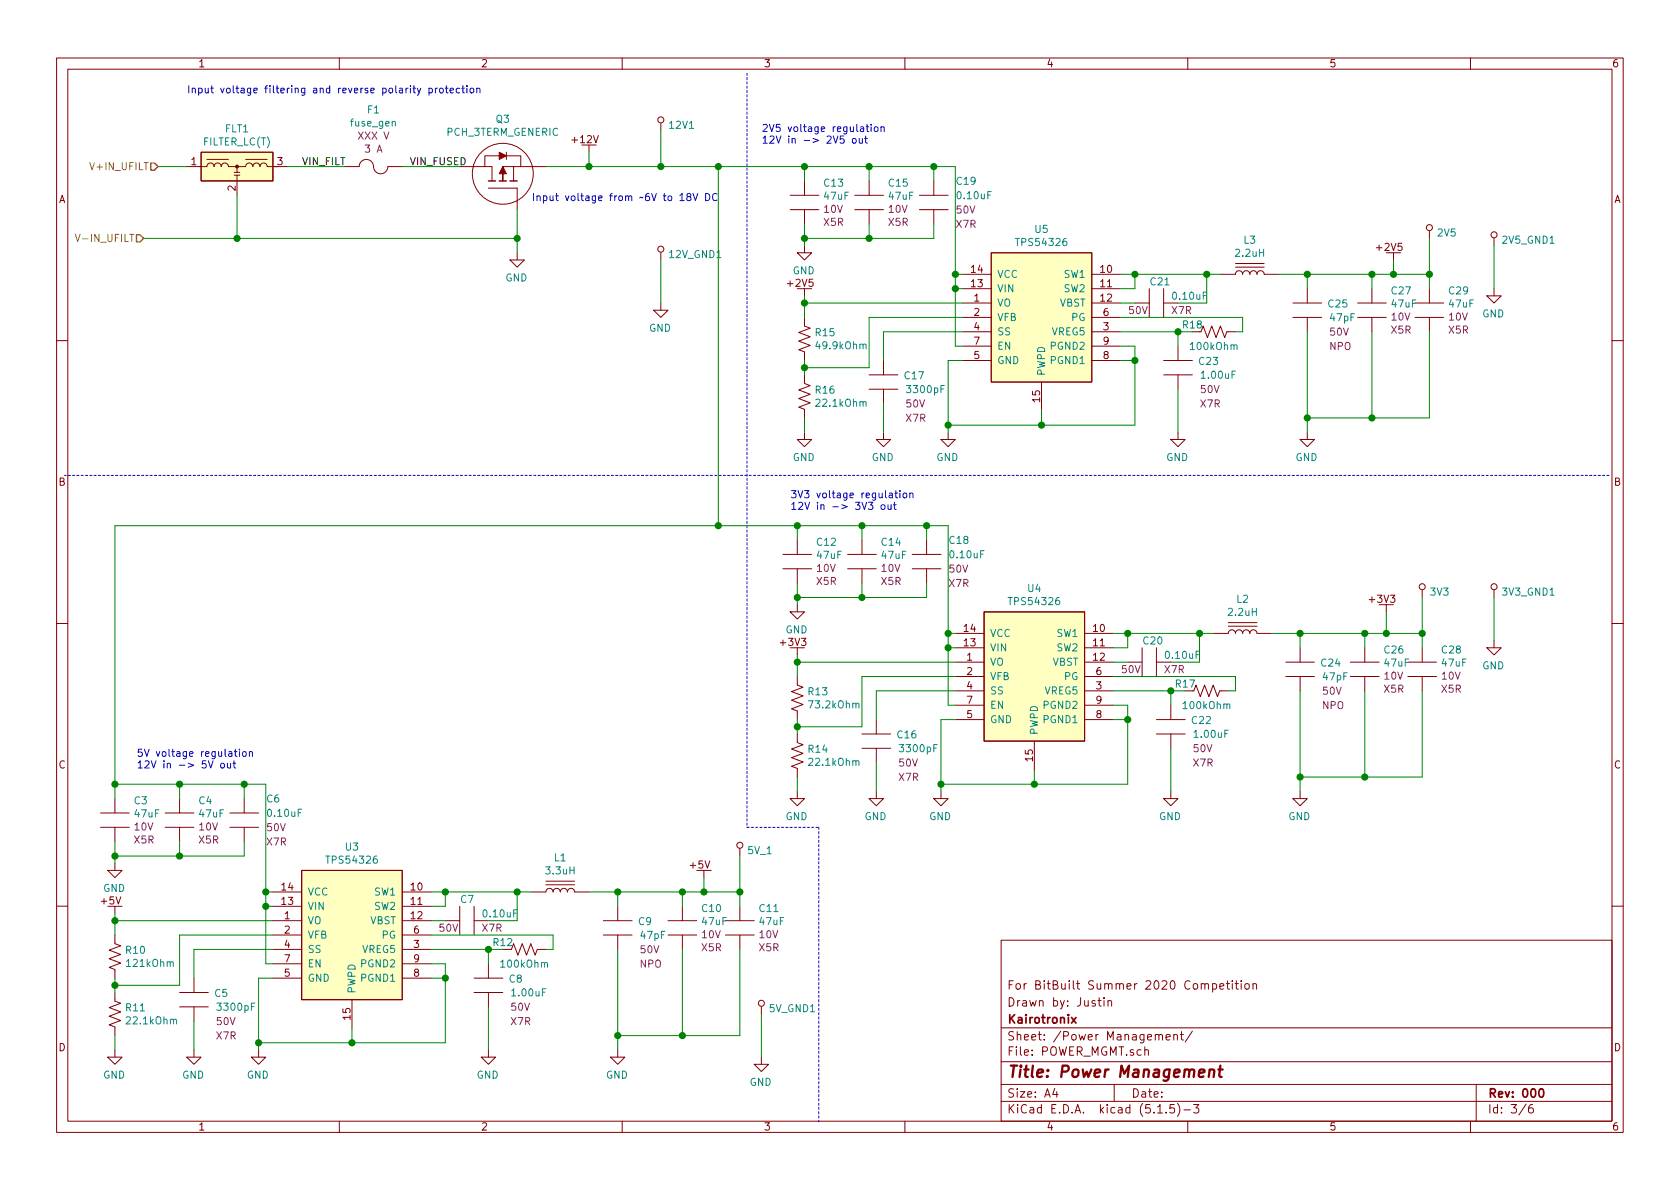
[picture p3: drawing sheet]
<svg xmlns="http://www.w3.org/2000/svg" width="297mm" height="210mm" viewBox="0 0 297 210" stroke-linecap="round" stroke-linejoin="round" font-family="sans-serif">
<g fill="none" stroke="#840000" stroke-width=".18">
<path d="M10 10.3h277v189.9h-277zM12 12.2h273v186.1h-273zM60 10.3v1.9M110 10.3v1.9M160 10.3v1.9M210 10.3v1.9M260 10.3v1.9M33 29.5h3.6a.63 .63 0 0 1 .6-.7 .63 .63 0 0 1 .6 .7 .63 .63 0 0 1 .7-.7 .63 .63 0 0 1 .6 .7 .63 .63 0 0 1 .7-.7 .63 .63 0 0 1 .6 .7h3a.63 .63 0 0 1 .7-.7 .63 .63 0 0 1 .6 .7 .63 .63 0 0 1 .6-.7 .63 .63 0 0 1 .7 .7 .63 .63 0 0 1 .6-.7 .63 .63 0 0 1 .6 .7h3.6M35.6 26.9h12.7v5.1h-12.7zM36.6 28.2h3.8M41.4 31h1M41.4 30.5h1"/>
<path d="M41.9 29.5v1M41.9 31v3.5M43.4 28.2h3.8M61 29.5h2.5a1.31 1.31 0 0 1 1.5-1.3 1.31 1.31 0 0 1 1.1 1.6 1.27 1.27 0 0 0 1.4 .9 1.27 1.27 0 0 0 1.1-1.2h2.5M82.5 29.5h4.5v2.5M85.7 29.5v-1.9h6.4v1.9M86.4 33.3h5v3.8M88.9 29.5h1.9v2.5M89.5 26.9v1.3M90.8 29.5h5.7M104.1 25.6v1.3M116.8 21.8v1.3"/>
<path d="M139.7 37.1h5.1M139.7 34.5h5.1M142.2 32v2.5M142.2 37.1v2.5M151.1 37.1h5.1M151.1 34.5h5.1M153.7 32v2.5M153.7 37.1v2.5M162.6 37.1h5M162.6 34.5h5M165.1 32v2.5M165.1 37.1v2.5"/>
<path d="M90.2 46h2.5l-1.3 1.2zM91.4 44.7v1.3M115.6 54.9h2.5l-1.3 1.2zM116.8 44.7v1.3M116.8 53.6v1.3M141 44.7h2.5l-1.3 1.3zM142.2 56.1v1.6l1.1 .3-2.1 .8 2.1 .8-2.1 .7 2.1 .8-2.1 .7 1 .4v1.5M142.2 43.4v1.3M142.2 51v1.3M170.2 53.6h5.1M170.2 56.1h5.1M170.2 48.5h5.1"/>
<path d="M170.2 58.7h5.1M170.2 51h5.1M175.3 44.7h17.7v22.9h-17.7zM193 53.6h5.1M193 56.1h5.1M193 48.5h5.1M193 58.7h5.1M193 51h5.1M200.7 53.6h2.5M203.2 51v5.1M205.7 51v5.1M205.7 53.6h2.6"/>
<path d="M212.3 58.7l.4-1 .8 2 .7-2 .8 2 .8-2 .7 2 .4-1h1.5M215.9 48.5h2.5a.63 .63 0 0 1 .7-.6 .63 .63 0 0 1 .6 .6 .63 .63 0 0 1 .6-.6 .63 .63 0 0 1 .7 .6 .63 .63 0 0 1 .6-.6 .63 .63 0 0 1 .6 .6 .63 .63 0 0 1 .7-.6 .63 .63 0 0 1 .6 .6h2.6M218.4 47.2h5.1M218.4 46.6h5.1M228.6 53.6h5.1M228.6 56.1h5.1M231.1 51v2.6M231.1 56.1v2.6M240 53.6h5.1M240 56.1h5.1M242.6 51v2.6M242.6 56.1v2.6"/>
<path d="M246.4 44.7v1.3M250.2 53.6h5.1M250.2 56.1h5.1M252.7 40.9v1.3M252.7 51v2.6M252.7 56.1v2.6M262.9 52.3h2.5l-1.2 1.3zM264.2 42.2v1.2M264.2 51v1.3M10 60.2h2M141 77.7h2.5l-1.3 1.3zM142.2 66.3v1.5l1.1 .4-2.1 .8 2.1 .7-2.1 .8 2.1 .7-2.1 .8 1 .4v1.5"/>
<path d="M142.2 76.4v1.3M153.7 66.3h5M153.7 68.8h5M154.9 77.7h2.6l-1.3 1.3zM156.2 63.7v2.6M156.2 68.8v2.6M156.2 76.4v1.3M166.4 77.7h2.5l-1.3 1.3zM167.6 76.4v1.3M170.2 63.7h5.1M170.2 61.2h5.1M184.1 67.6v5"/>
<path d="M193 63.7h5.1M193 61.2h5.1M205.7 66.3h5.1M205.7 63.7h5.1M207 77.7h2.5l-1.2 1.3zM208.3 61.2v2.5M208.3 66.3v2.5M208.3 76.4v1.3M229.9 77.7h2.5l-1.3 1.3zM231.1 76.4v1.3M285 60.2h2M138.4 98h5.1"/>
<path d="M141 95.5v2.5M149.9 98h5M152.4 95.5v2.5M161.3 98h5.1M163.8 95.5v2.5M10 110.3h2M138.4 100.6h5.1M139.7 108.2h2.5l-1.2 1.3zM141 119.6v1.6l1 .3-2 .8 2 .8-2 .7 2 .8-2 .7 1 .4v1.5M141 100.6v2.5M141 106.9v1.3M141 114.5v1.3"/>
<path d="M149.9 100.6h5M152.4 100.6v2.5M161.3 100.6h5.1M163.8 100.6v2.5M168.9 119.6h5.1M168.9 117.1h5.1M168.9 112h5.1M168.9 114.5h5.1M174 108.2h17.8v22.9h-17.8zM191.8 119.6h5M191.8 117.1h5M191.8 112h5"/>
<path d="M191.8 114.5h5M199.4 117.1h2.5M201.9 114.5v5.1M204.5 117.1h2.5M204.5 114.5v5.1M214.6 112h2.6a.63 .63 0 0 1 .6-.6 .63 .63 0 0 1 .6 .6 .63 .63 0 0 1 .7-.6 .63 .63 0 0 1 .6 .6 .63 .63 0 0 1 .6-.6 .63 .63 0 0 1 .7 .6 .63 .63 0 0 1 .6-.6 .63 .63 0 0 1 .6 .6h2.6M217.2 110.7h5M217.2 110.1h5M227.3 119.6h5.1M227.3 117.1h5.1M229.9 114.5v2.6M229.9 119.6v2.6"/>
<path d="M238.8 119.6h5M238.8 117.1h5M241.3 114.5v2.6M241.3 119.6v2.6M245.1 106.9v1.3M248.9 119.6h5.1M248.9 117.1h5.1M251.5 104.4v1.3M251.5 114.5v2.6M251.5 119.6v2.6M262.9 114.5h2.5l-1.2 1.3zM264.2 104.4v1.3"/>
<path d="M264.2 113.3v1.2M285 110.3h2M141 129.8v1.5l1 .4-2 .8 2 .7-2 .8 2 .7-2 .8 1 .4v1.5M141 139.9v1.3M152.4 129.8h5.1M152.4 132.3h5.1M154.9 127.2v2.6M154.9 132.3v2.6M154.9 139.9v1.3M166.4 139.9v1.3M168.9 122.2h5.1M168.9 127.2h5.1"/>
<path d="M168.9 124.7h5.1M182.9 131.1v5M191.8 122.2h5M191.8 127.2h5M191.8 124.7h5M204.5 129.8h5M204.5 127.2h5M207 124.7v2.5M207 129.8v2.5M207 139.9v1.3M211.1 122.2l.4-1 .7 2 .8-2 .7 2 .8-2 .8 2 .3-1h1.6M229.9 139.9v1.3"/>
<path d="M17.8 146.3h5.1M17.8 143.8h5.1M19 153.9h2.6l-1.3 1.3zM20.3 141.2v2.6M20.3 146.3v2.5M20.3 152.6v1.3M29.2 146.3h5.1M29.2 143.8h5.1M31.7 141.2v2.6M31.7 146.3v2.5M40.6 146.3h5.1M40.6 143.8h5.1"/>
<path d="M43.2 141.2v2.6M43.2 146.3v2.5M48.3 157.7h5M53.3 153.9h17.8v22.9h-17.8zM71.1 157.7h5.1M94 157.7h2.5a.63 .63 0 0 1 .7-.6 .63 .63 0 0 1 .6 .6 .63 .63 0 0 1 .6-.6 .63 .63 0 0 1 .7 .6 .63 .63 0 0 1 .6-.6 .63 .63 0 0 1 .6 .6 .63 .63 0 0 1 .7-.6 .63 .63 0 0 1 .6 .6h2.5M96.5 156.5h5.1M96.5 155.8h5.1M124.5 153.9v1.3M130.8 150.1v1.3M139.7 141.2h2.5l-1.2 1.3zM153.7 141.2h2.5l-1.3 1.3z"/>
<path d="M165.1 141.2h2.5l-1.2 1.3zM205.7 141.2h2.6l-1.3 1.3zM228.6 141.2h2.5l-1.2 1.3zM10 160.2h2M20.3 165.3v1.6l1 .4-2 .7 2 .8-2 .7 2 .8-2 .8 1 .3v1.6M20.3 175.5v1.5l1 .4-2 .8 2 .7-2 .8 2 .8-2 .7 1 .4v1.5M20.3 160.3v1.2M31.7 175.5h5.1M31.7 178h5.1M34.3 173v2.5M34.3 178v2.6M48.3 162.8h5"/>
<path d="M48.3 167.9h5M48.3 173h5M48.3 165.3h5M48.3 160.3h5M48.3 170.4h5M62.2 176.8v5.1M71.1 162.8h5.1M71.1 167.9h5.1M71.1 173h5.1M71.1 165.3h5.1M71.1 160.3h5.1M71.1 170.4h5.1"/>
<path d="M78.7 162.8h2.6M81.3 160.3v5M83.8 160.3v5M83.8 162.8h2.6M83.8 175.5h5.1M83.8 173h5.1M86.4 170.4v2.6M86.4 175.5v2.5M90.4 167.9l.4-1 .8 2 .7-2 .8 2 .8-2 .7 2 .4-1h1.5M106.7 162.8h5.1M106.7 165.3h5.1M109.2 160.3v2.5"/>
<path d="M109.2 165.3v2.6M118.1 162.8h5.1M118.1 165.3h5.1M120.6 160.3v2.5M120.6 165.3v2.6M128.3 162.8h5M128.3 165.3h5M130.8 160.3v2.5M130.8 165.3v2.6M134.6 178v1.3M177 166.3h108v32h-108zM194.1 176.9h.6"/>
<path d="M194.3 176.4v1.3l.4 .2M195.2 176.4v.2M195.2 176.9v1M195.9 177.1l.2-.2 .4 .1v.9M195.9 176.9v1M214.4 174l.4-.1 .3 .3-.1 .6-.2 .1-.4-.1M214.4 173.9v1.5M215.7 174.4l.7-.1-.1-.3-.4-.1-.2 .2v.7h.6M216.8 173.9h.6M217 173.4v1.3l.4 .2M217.9 173.4v.2M217.9 173.9v1"/>
<path d="M218.4 173.9h.5M218.6 173.4v1.3l.3 .2M219.5 173.4v.2M219.5 173.9v1M220.2 174.1l.2-.2 .4 .2 .1 .5-.1 .2-.4 .1-.2-.1zM221.5 174.1l.1-.1a.37 .37 0 0 1 .6 .1v.8M221.5 173.9v1M285 160.2h2M19 186.9h2.6l-1.3 1.3zM20.3 185.7v1.2M33 186.9h2.6l-1.3 1.3zM34.3 185.7v1.2"/>
<path d="M44.4 186.9h2.6l-1.3 1.3zM45.7 185.7v1.2M60 198.3v1.9M85.1 186.9h2.5l-1.2 1.3zM86.4 185.7v1.2M107.9 186.9h2.6l-1.3 1.3zM109.2 185.7v1.2M110 198.3v1.9M133.3 188.2h2.6l-1.3 1.3zM134.6 186.9v1.3M160 198.3v1.9M177 194.8h108"/>
<path d="M177 191.8h108M177 187.8h108M177 181.8h108M186.5 192.5l-.4 1h1M186.8 193v1M197 191.8v3M202.4 185.7h.1a.37 .37 0 0 1 .5 .1v.8M202.4 185.1v1.5M204.7 196.8h.8M204.9 183.1l.2-.2 .4 .1v.9M206.2 196.7v.1M206.2 183.4l.7-.1-.1-.3-.4-.1-.2 .2v.7h.6"/>
<path d="M207.5 183.1l.2-.2 .4 .1 .1 .9M207.5 182.9v1M207.6 195.3h-.7l-.1 .7 .2-.1 .5 .1 .2 .2-.1 .5-.2 .1-.6-.1M208.2 195.1a1.71 1.71 0 0 1 0 2.3M208.7 182.9h.5M208.9 182.4v1.3l.3 .2M209.3 196.3h1.2M210 198.3v1.9M210.8 182.3l-1.3 2M211 195.3h1l-.5 .6 .4 .1v.7l-.2 .1-.7-.1M260 198.3v1.9M261 191.8v6.5"/>
<path d="M269.8 195.2l-1.2 2M271 195.3a.62 .62 0 0 0-.7 .7v.7l.3 .1 .4-.1 .1-.5-.1-.2-.4-.1-.3 .3"/>
<circle cx="88.9" cy="30.7" r="5.4"/>
<circle cx="116.8" cy="21.2" r=".53"/>
<circle cx="116.8" cy="44.1" r=".53"/>
<circle cx="252.7" cy="40.3" r=".53"/>
<circle cx="264.2" cy="41.5" r=".53"/>
<circle cx="251.5" cy="103.8" r=".53"/>
<circle cx="264.2" cy="103.8" r=".53"/>
<circle cx="130.8" cy="149.5" r=".53"/>
<circle cx="134.6" cy="177.4" r=".53"/>
</g>
<path d="M189.5 179.9l.7 1M190.2 179.9l-.7 1M272.2 192.7l.4-.2a.94 .94 0 0 1 0 1.5 .79 .79 0 0 1-.4-1.3z" fill="none" stroke="#840000" stroke-width=".3"/>
<path d="M212 189.8l1-.2-.1-.4-.6-.1-.3 .3v.9l.2 .1 .6-.1M213.9 189.3a.5 .5 0 0 1 .8 .1l-.1 1M213.9 189.1l-.2 1.3M215.4 189.1h.8M215.8 188.4l-.2 1.8v.1l.4 .1" fill="none" stroke="#840000" stroke-width=".41"/>
<g fill="#ffffc2" stroke="#ffffc2" stroke-width=".18">
<path d="M174 108.2h17.8v22.9h-17.8z"/>
<path d="M35.6 26.9h12.7v5.1h-12.7z"/>
<path d="M53.3 153.9h17.8v22.9h-17.8z"/>
<path d="M175.3 44.7h17.7v22.9h-17.7z"/>
</g>
<g fill="#840000" stroke="#840000" stroke-width=".18">
<path d="M88.3 26.9l1.2 .7-1.2 .6z"/>
<path d="M88.9 29.5l.6 1.2h-1.2l.6-1.2v2.5z"/>
<circle cx="41.9" cy="29.5" r=".25"/>
</g>
<path d="M86.4 32h1.2M88.3 32h1.2M90.2 32h1.2" fill="none" stroke="#840000" stroke-width=".25"/>
<path d="M132.1 12.9v133.4M284.5 84.1h-273.1M132.1 146.3h12.7M144.8 146.3v52.1" fill="none" stroke="#0000c2" stroke-width=".18" stroke-dasharray=".4 .4"/>
<g fill="none" stroke="#008400" stroke-width=".18">
<path d="M27.9 29.5h5.1M41.9 34.5v7.7M50.8 29.5h10.2M71.1 29.5h10.2M91.4 37.1v7.6M96.5 29.5h72.4v31.7h1.3M104.1 26.9v2.6M116.8 23.1v6.4M127 29.5v63.5M142.2 29.5v2.5M142.2 39.6v3.8M153.7 29.5v2.5"/>
<path d="M153.7 39.6v2.6M165.1 29.5v2.5M165.1 39.6v2.6h-22.9M25.4 42.2h66M116.8 46v7.6M142.2 52.3v3.8M142.2 53.6h28M168.9 48.5h1.3M168.9 51h1.3M170.2 56.1h-16.5v8.9h-11.5M170.2 58.7h-14v5M198.1 48.5h17.8"/>
<path d="M198.1 58.7h12.7M198.1 56.1h21.6v2.6h-1.3M198.1 53.6h2.6M200.7 48.5v2.5h-2.6M208.3 58.7v2.5M213.4 48.5v5.1h-5.1M226.1 48.5h26.6M231.1 48.5v2.5M231.1 58.7v17.7M242.6 48.5v2.5M242.6 58.7v15.2M246.4 46v2.5"/>
<path d="M252.7 42.2v8.8M252.7 58.7v15.2h-21.6M264.2 43.4v7.6M142.2 63.7v2.6M142.2 73.9v2.5M156.2 71.4v5M170.2 63.7h-2.6v12.7M184.1 72.6v2.6M198.1 61.2h2.6v14h-33.1M198.1 63.7h2.6M208.3 68.8v7.6M141 93v2.5"/>
<path d="M152.4 93v2.5M163.8 93v2.5M141 103.1v3.8M141 115.8v3.8M141 117.1h27.9M152.4 103.1v2.6M163.8 103.1v2.6h-22.8M167.6 112h1.3M167.6 114.5h1.3M168.9 119.6h-16.5v8.9h-11.4M196.8 112h17.8M196.8 119.6h21.6v2.6h-1.2"/>
<path d="M196.8 117.1h2.6M199.4 112v2.5h-2.6M212.1 112v5.1h-5.1M224.8 112h26.7M229.9 112v2.5M241.3 112v2.5M245.1 108.2v3.8M251.5 105.7v8.8M264.2 105.7v7.6M20.3 138.7h26.7v31.7h1.3M31.7 138.7v2.5M43.2 138.7v2.5"/>
<path d="M141 127.2v2.6M141 137.4v2.5M154.9 134.9v5M168.9 124.7h-1.3v-31.7h-147.3v48.2M168.9 127.2h-2.5v12.7M168.9 122.2h-14v5M182.9 136.1v2.6M196.8 124.7h2.6v14h-33M196.8 127.2h2.6M196.8 122.2h12.7M207 122.2v2.5M207 132.3v7.6"/>
<path d="M229.9 122.2v17.7M241.3 122.2v15.2M251.5 122.2v15.2h-21.6M20.3 148.8v3.8M31.7 148.8v2.6M43.2 148.8v2.6h-22.9M47 157.7h1.3M76.2 157.7h17.8M78.7 157.7v2.6h-2.5M91.4 157.7v5.1h-5M104.1 157.7h26.7M109.2 157.7v2.6"/>
<path d="M120.6 157.7v2.6M124.5 155.2v2.5M130.8 151.4v8.9M20.3 161.5v3.8M20.3 173v2.5M20.3 162.8h28M47 160.3h1.3M48.3 167.9h-14v5.1M48.3 165.3h-16.6v8.9h-11.4M48.3 173h-2.6v12.7M76.2 170.4h2.5v14h-33M76.2 165.3h21.6v2.6h-1.3"/>
<path d="M76.2 162.8h2.5M76.2 167.9h12.7M76.2 173h2.5M86.4 167.9v2.5M86.4 178v7.7M109.2 167.9v17.8M120.6 167.9v15.2M130.8 167.9v15.2h-21.6M134.6 179.3v7.6M20.3 183.1v2.6M34.3 180.6v5.1M62.2 181.9v2.5"/>
</g>
<path d="M26.7 28.8h.6l.6 .7-.6 .6h-.6zM24.1 41.5h.7l.6 .7-.6 .6h-.7z" fill="none" stroke="#848400" stroke-width=".25"/>
<path d="M13.3 41.4l.4 1.3 .5-1.3" fill="none" stroke="#848400" stroke-width=".18"/>
<g fill="none" stroke="#0000c2" stroke-width=".18">
<path d="M74.4 15.6l-.4 1.1-.2 .2M75.8 15.6h.4l.3 .2-.2 .6h-.5M75.8 15.6v1.3M77 15.6v.8M77.3 15.6l-.3 .2M77.8 15.6h.3l.3 .2-.1 .6h-.3l-.2-.1zM78.7 15.6h.5M78.9 15.2v1.1l.3 .1M79.6 16l.6-.1-.1-.3h-.3l-.2 .2 .1 .6h.4M81.3 15.6h-.4l-.2 .2 .1 .6h.5M81.6 15.6h.5M81.8 15.2v1.1l.3 .1"/>
<path d="M82.5 15.2v.1M82.5 15.6v.8M83.2 15.6h.3l.3 .2-.2 .6h-.3l-.1-.1zM84.3 15.7l.2-.1h.3l.1 .8M84.3 15.6v.8M120.2 34.6l.4-.4v1.3M120.2 35.5h.8M121.7 34.8l-.2-.2v-.3l.4-.1 .3 .3-.1 .1-.5 .2-.2 .2 .1 .4 .2 .1 .3-.1 .2-.2v-.2l-.3-.2M122.5 34.2l.5 1.3 .4-1.3M124.8 34.2a.64 .64 0 0 1 .7 .6 .64 .64 0 0 1-.7 .7zM126.8 34.3a.51 .51 0 0 0-.7 0 .51 .51 0 0 0-.1 .6 .46 .46 0 0 0 .2 .5 .46 .46 0 0 0 .6 0M149.2 24h-.6l-.1 .7 .2-.2 .4 .1 .1 .6-.2 .1-.5-.1"/>
<path d="M150.8 24.5h.3l.3 .2-.1 .6h-.3l-.3-.2zM151.9 24.5l.1 .8h.3l.2-.1M152.5 24.5v.8M152.9 24.5h.5M153.1 24v1.1l.3 .2M153.1 22.4h.5M153.3 22v1.1l.3 .2M154 22v.1M154 22.4v.9M154.7 22.5l.3-.1 .2 .3v.3l-.2 .3-.3-.1-.1-.2zM155.8 22.5l.2-.1 .3 .1v.8M155.8 22.4v.9"/>
<path d="M153.5 88.8h.8l-.4 .5 .4 .1-.1 .6-.5 .1-.2-.1M155.9 89.3l.3-.1 .3 .3-.2 .5-.3 .1-.2-.2zM157 89.2v.8l.4 .1 .2-.1M157.6 89.2v.9M158 89.2h.4M158.1 88.8v1.1l.3 .2M158.2 87.2h.5M158.4 86.8v1.1l.3 .1M159.1 86.8v.1M159.1 87.2v.8M159.8 87.2h.3l.2 .2v.4l-.2 .2h-.3l-.1-.2zM160.9 87.3l.2-.1h.3v.8"/>
<path d="M160.9 87.2v.8M36.8 134.5l.5 1.3 .4-1.3M39.1 135.1l.1-.1 .4 .1 .1 .5-.2 .2h-.3l-.1-.1zM40.2 135l.1 .8h.3l.2-.1M40.8 135v.8M41.2 135h.5M41.4 134.5v1.1l.3 .2M41.4 132.9h.5M41.6 132.5v1.1l.3 .2M42.3 132.5v.1M42.3 132.9v.9M43 133l.3-.1 .2 .1-.1 .7-.3 .1-.2-.3z"/>
<path d="M44.1 133l.2-.1 .3 .1v.8M44.1 132.9v.9"/>
</g>
<g fill="#008400" stroke="#008400" stroke-width=".25">
<circle cx="167.6" cy="112" r=".51"/>
<circle cx="142.2" cy="29.5" r=".51"/>
<circle cx="152.4" cy="93" r=".51"/>
<circle cx="141" cy="117.1" r=".51"/>
<circle cx="141" cy="128.5" r=".51"/>
<circle cx="141" cy="105.7" r=".51"/>
<circle cx="182.9" cy="138.7" r=".51"/>
<circle cx="199.4" cy="127.2" r=".51"/>
<circle cx="167.6" cy="75.2" r=".51"/>
<circle cx="207" cy="122.2" r=".51"/>
<circle cx="199.4" cy="112" r=".51"/>
<circle cx="212.1" cy="112" r=".51"/>
<circle cx="166.4" cy="138.7" r=".51"/>
<circle cx="153.7" cy="29.5" r=".51"/>
<circle cx="141" cy="93" r=".51"/>
<circle cx="127" cy="29.5" r=".51"/>
<circle cx="116.8" cy="29.5" r=".51"/>
<circle cx="213.4" cy="48.5" r=".51"/>
<circle cx="200.7" cy="48.5" r=".51"/>
<circle cx="208.3" cy="58.7" r=".51"/>
<circle cx="168.9" cy="48.5" r=".51"/>
<circle cx="20.3" cy="174.2" r=".51"/>
<circle cx="142.2" cy="53.6" r=".51"/>
<circle cx="41.9" cy="42.2" r=".51"/>
<circle cx="142.2" cy="65" r=".51"/>
<circle cx="142.2" cy="42.2" r=".51"/>
<circle cx="184.2" cy="75.2" r=".51"/>
<circle cx="200.7" cy="63.7" r=".51"/>
<circle cx="104.1" cy="29.5" r=".51"/>
<circle cx="91.4" cy="42.2" r=".51"/>
<circle cx="47" cy="160.3" r=".51"/>
<circle cx="167.6" cy="114.5" r=".51"/>
<circle cx="168.9" cy="51" r=".51"/>
<circle cx="229.9" cy="112" r=".51"/>
<circle cx="120.7" cy="157.7" r=".51"/>
<circle cx="127" cy="93" r=".51"/>
<circle cx="20.3" cy="138.7" r=".51"/>
<circle cx="163.8" cy="93" r=".51"/>
<circle cx="152.4" cy="105.7" r=".51"/>
<circle cx="31.8" cy="151.4" r=".51"/>
<circle cx="43.2" cy="138.7" r=".51"/>
<circle cx="229.9" cy="137.4" r=".51"/>
<circle cx="109.2" cy="183.1" r=".51"/>
<circle cx="153.7" cy="42.2" r=".51"/>
<circle cx="245.1" cy="112" r=".51"/>
<circle cx="165.1" cy="29.5" r=".51"/>
<circle cx="251.5" cy="112" r=".51"/>
<circle cx="241.3" cy="137.4" r=".51"/>
<circle cx="241.3" cy="112" r=".51"/>
<circle cx="120.7" cy="183.1" r=".51"/>
<circle cx="130.8" cy="157.7" r=".51"/>
<circle cx="47" cy="157.7" r=".51"/>
<circle cx="62.2" cy="184.4" r=".51"/>
<circle cx="20.3" cy="151.4" r=".51"/>
<circle cx="124.5" cy="157.7" r=".51"/>
<circle cx="20.3" cy="162.8" r=".51"/>
<circle cx="231.1" cy="73.9" r=".51"/>
<circle cx="231.1" cy="48.5" r=".51"/>
<circle cx="31.8" cy="138.7" r=".51"/>
<circle cx="246.4" cy="48.5" r=".51"/>
<circle cx="78.7" cy="173" r=".51"/>
<circle cx="86.4" cy="167.9" r=".51"/>
<circle cx="78.7" cy="157.7" r=".51"/>
<circle cx="252.7" cy="48.5" r=".51"/>
<circle cx="242.6" cy="73.9" r=".51"/>
<circle cx="91.4" cy="157.7" r=".51"/>
<circle cx="109.2" cy="157.7" r=".51"/>
<circle cx="45.7" cy="184.4" r=".51"/>
<circle cx="242.6" cy="48.5" r=".51"/>
</g>
<text font-size="2.8" fill="#840000" x="178" y="190.5">Title: Power Management</text>
<g font-size="2.1" fill="#840000">
<text x="178" y="178">Drawn by: Justin</text>
<text x="178" y="175">For BitBuilt Summer 2020 Competition</text>
<text x="178" y="184">Sheet: /Power Management/</text>
<text x="178" y="181">Kairotronix</text>
<text x="178" y="186.7">File: POWER_MGMT.sch</text>
<text x="178" y="196.9">KiCad E.D.A. kicad (5.1.5)-3</text>
<text x="178" y="194.1">Size: A4</text>
<text x="200" y="194.1">Date:</text>
<text x="263" y="194.1">Rev: 000</text>
<text x="263" y="196.9">Id: 3/6</text>
</g>
<g font-size="1.8" fill="#840000">
<text x="35" y="11.9">1</text>
<text x="85" y="11.9">2</text>
<text x="135" y="11.9">3</text>
<text x="185" y="11.9">4</text>
<text x="235" y="11.9">5</text>
<text x="285" y="11.9">6</text>
<text x="33.8" y="29.2">1</text>
<text x="49" y="29.2">3</text>
<text x="101.3" y="25.3">+12V</text>
<text x="10.4" y="35.9">A</text>
<text x="41.7" y="33.8" transform="rotate(-90 41.7 33.8)">2</text>
<text x="285.4" y="35.9">A</text>
<text x="243.5" y="44.4">+2V5</text>
<text x="139.4" y="50.7">+2V5</text>
<text x="171.8" y="50.8">13</text>
<text x="171.8" y="48.3">14</text>
<text x="172.2" y="53.3">1</text>
<text x="194.6" y="48.3">10</text>
<text x="194.6" y="50.8">11</text>
<text x="194.6" y="53.3">12</text>
<text x="172.2" y="55.9">2</text>
<text x="172.2" y="58.4">4</text>
<text x="195.1" y="58.4">3</text>
<text x="195.1" y="55.9">6</text>
<text x="172.2" y="63.5">5</text>
<text x="172.2" y="61">7</text>
<text x="195.1" y="63.5">8</text>
<text x="195.1" y="61">9</text>
<text x="183.9" y="71.1" transform="rotate(-90 183.9 71.1)">15</text>
<text x="10.4" y="85.9">B</text>
<text x="285.4" y="85.9">B</text>
<text x="242.3" y="106.6">+3V3</text>
<text x="170.5" y="111.8">14</text>
<text x="193.3" y="111.8">10</text>
<text x="138.1" y="114.2">+3V3</text>
<text x="170.5" y="114.3">13</text>
<text x="171" y="116.8">1</text>
<text x="171" y="119.4">2</text>
<text x="193.3" y="114.3">11</text>
<text x="193.3" y="116.8">12</text>
<text x="193.8" y="119.4">6</text>
<text x="171" y="121.9">4</text>
<text x="171" y="124.5">7</text>
<text x="193.8" y="121.9">3</text>
<text x="193.8" y="124.5">9</text>
<text x="171" y="127">5</text>
<text x="193.8" y="127">8</text>
<text x="10.4" y="135.9">C</text>
<text x="182.6" y="134.6" transform="rotate(-90 182.6 134.6)">15</text>
<text x="285.4" y="135.9">C</text>
<text x="122.1" y="153.6">+5V</text>
<text x="18" y="159.9">+5V</text>
<text x="49.8" y="160">13</text>
<text x="49.8" y="157.5">14</text>
<text x="72.7" y="157.5">10</text>
<text x="72.7" y="160">11</text>
<text x="50.3" y="162.6">1</text>
<text x="50.3" y="165.1">2</text>
<text x="50.3" y="167.6">4</text>
<text x="72.7" y="162.6">12</text>
<text x="73.2" y="167.6">3</text>
<text x="73.2" y="165.1">6</text>
<text x="50.3" y="172.7">5</text>
<text x="50.3" y="170.2">7</text>
<text x="73.2" y="172.7">8</text>
<text x="73.2" y="170.2">9</text>
<text x="10.4" y="185.9">D</text>
<text x="62" y="180.3" transform="rotate(-90 62 180.3)">15</text>
<text x="285.4" y="185.9">D</text>
<text x="35" y="199.9">1</text>
<text x="85" y="199.9">2</text>
<text x="135" y="199.9">3</text>
<text x="185" y="199.9">4</text>
<text x="235" y="199.9">5</text>
<text x="285" y="199.9">6</text>
</g>
<g font-size="1.8" fill="#0000c2">
<text x="33" y="16.5">Input voltage filtering and reverse polarity protection</text>
<text x="134.6" y="23.3">2V5 voltage regulation</text>
<text x="134.6" y="25.4">12V in -&gt; 2V5 out</text>
<text x="94" y="35.6">Input voltage from 6V to 18V DC</text>
<text x="139.7" y="88.1">3V3 voltage regulation</text>
<text x="139.7" y="90.2">12V in -&gt; 3V3 out</text>
<text x="24.1" y="133.8">5V voltage regulation</text>
<text x="24.1" y="135.9">12V in -&gt; 5V out</text>
</g>
<g font-size="1.8" fill="#008484">
<text x="39.8" y="23.4">FLT1</text>
<text x="62.2" y="22.4">fuse_gen</text>
<text x="65" y="20.1">F1</text>
<text x="87.7" y="21.7">Q3</text>
<text x="118.5" y="22.8">12V1</text>
<text x="36" y="25.7">FILTER_LC(T)</text>
<text x="79" y="24">PCH_3TERM_GENERIC</text>
<text x="145.8" y="33">C13</text>
<text x="145.8" y="35.3">47uF</text>
<text x="157.2" y="33">C15</text>
<text x="157.3" y="35.3">47uF</text>
<text x="169.2" y="32.7">C19</text>
<text x="169.4" y="35.2">0.10uF</text>
<text x="183" y="41.2">U5</text>
<text x="254.2" y="41.8">2V5</text>
<text x="118.4" y="45.6">12V_GND1</text>
<text x="180" y="43.5">TPS54326</text>
<text x="218.6" y="45.4">2.2uH</text>
<text x="220" y="43.1">L3</text>
<text x="265.7" y="43.1">2V5_GND1</text>
<text x="89.4" y="49.8">GND</text>
<text x="140.2" y="48.5">GND</text>
<text x="176.3" y="51.7">VIN</text>
<text x="176.3" y="49.1">VCC</text>
<text x="188.2" y="49.1">SW1</text>
<text x="188.2" y="51.7">SW2</text>
<text x="203.5" y="50.5">C21</text>
<text x="207.5" y="53">0.10uF</text>
<text x="246.1" y="52.1">C27</text>
<text x="256.3" y="52.1">C29</text>
<text x="114.8" y="58.7">GND</text>
<text x="144.2" y="59.5">R15</text>
<text x="176.3" y="54.2">VO</text>
<text x="176.3" y="56.8">VFB</text>
<text x="176.3" y="59.3">SS</text>
<text x="186" y="59.3">VREG5</text>
<text x="187.3" y="54.2">VBST</text>
<text x="189.5" y="56.8">PG</text>
<text x="209.2" y="58.1">R18</text>
<text x="234.9" y="54.4">C25</text>
<text x="235.3" y="56.8">47pF</text>
<text x="246.2" y="54.4">47uF</text>
<text x="256.3" y="54.4">47uF</text>
<text x="262.1" y="56.1">GND</text>
<text x="144.5" y="61.8">49.9kOhm</text>
<text x="176.3" y="64.4">GND</text>
<text x="176.3" y="61.8">EN</text>
<text x="185.9" y="64.4">PGND1</text>
<text x="185.9" y="61.8">PGND2</text>
<text x="210.6" y="61.9">100kOhm</text>
<text x="212.1" y="64.5">C23</text>
<text x="144.2" y="69.6">R16</text>
<text x="144.5" y="71.9">22.1kOhm</text>
<text x="160" y="67.1">C17</text>
<text x="160.6" y="69.5">3300pF</text>
<text x="184.8" y="66.5" transform="rotate(-90 184.8 66.5)">PWPD</text>
<text x="212.6" y="67">1.00uF</text>
<text x="140.2" y="81.5">GND</text>
<text x="154.1" y="81.5">GND</text>
<text x="165.6" y="81.5">GND</text>
<text x="206.2" y="81.5">GND</text>
<text x="229.1" y="81.5">GND</text>
<text x="144.5" y="96.5">C12</text>
<text x="144.6" y="98.8">47uF</text>
<text x="155.9" y="96.5">C14</text>
<text x="156" y="98.8">47uF</text>
<text x="167.9" y="96.2">C18</text>
<text x="168.1" y="98.7">0.10uF</text>
<text x="178.7" y="107">TPS54326</text>
<text x="181.8" y="104.7">U4</text>
<text x="218.7" y="106.6">L2</text>
<text x="253" y="105.3">3V3</text>
<text x="265.7" y="105.3">3V3_GND1</text>
<text x="138.9" y="112">GND</text>
<text x="175" y="112.6">VCC</text>
<text x="186.9" y="112.6">SW1</text>
<text x="202.2" y="114">C20</text>
<text x="217.3" y="108.9">2.2uH</text>
<text x="175" y="117.7">VO</text>
<text x="175" y="115.2">VIN</text>
<text x="186" y="117.7">VBST</text>
<text x="186.9" y="115.2">SW2</text>
<text x="206.2" y="116.5">0.10uF</text>
<text x="233.7" y="117.9">C24</text>
<text x="244.8" y="115.6">C26</text>
<text x="244.9" y="117.9">47uF</text>
<text x="255" y="115.6">C28</text>
<text x="255" y="117.9">47uF</text>
<text x="262.1" y="118.4">GND</text>
<text x="143" y="123">R13</text>
<text x="143.3" y="125.3">73.2kOhm</text>
<text x="175" y="120.3">VFB</text>
<text x="175" y="122.8">SS</text>
<text x="175" y="125.3">EN</text>
<text x="184.7" y="125.3">PGND2</text>
<text x="184.8" y="122.8">VREG5</text>
<text x="188.2" y="120.3">PG</text>
<text x="207.9" y="121.6">R17</text>
<text x="209.4" y="125.4">100kOhm</text>
<text x="234" y="120.3">47pF</text>
<text x="158.7" y="130.6">C16</text>
<text x="175" y="127.9">GND</text>
<text x="183.5" y="130" transform="rotate(-90 183.5 130)">PWPD</text>
<text x="184.7" y="127.9">PGND1</text>
<text x="210.8" y="128">C22</text>
<text x="211.3" y="130.5">1.00uF</text>
<text x="143" y="133.1">R14</text>
<text x="143.3" y="135.4">22.1kOhm</text>
<text x="159.3" y="133">3300pF</text>
<text x="23.8" y="142.2">C3</text>
<text x="35.2" y="142.2">C4</text>
<text x="47.2" y="141.9">C6</text>
<text x="23.9" y="144.5">47uF</text>
<text x="35.3" y="144.5">47uF</text>
<text x="47.5" y="144.4">0.10uF</text>
<text x="138.9" y="145">GND</text>
<text x="152.9" y="145">GND</text>
<text x="164.3" y="145">GND</text>
<text x="204.9" y="145">GND</text>
<text x="227.8" y="145">GND</text>
<text x="58.1" y="152.7">TPS54326</text>
<text x="61.1" y="150.4">U3</text>
<text x="96.6" y="154.6">3.3uH</text>
<text x="98" y="152.3">L1</text>
<text x="132.3" y="151">5V_1</text>
<text x="18.2" y="157.7">GND</text>
<text x="54.4" y="160.9">VIN</text>
<text x="54.4" y="158.4">VCC</text>
<text x="66.3" y="158.4">SW1</text>
<text x="66.3" y="160.9">SW2</text>
<text x="81.5" y="159.7">C7</text>
<text x="124.2" y="161.3">C10</text>
<text x="134.3" y="161.3">C11</text>
<text x="54.4" y="163.4">VO</text>
<text x="54.4" y="166">VFB</text>
<text x="65.4" y="163.4">VBST</text>
<text x="67.5" y="166">PG</text>
<text x="85.6" y="162.2">0.10uF</text>
<text x="87.3" y="167.3">R12</text>
<text x="112.9" y="163.6">C9</text>
<text x="113.4" y="166">47pF</text>
<text x="124.2" y="163.6">47uF</text>
<text x="134.4" y="163.6">47uF</text>
<text x="22.3" y="168.7">R10</text>
<text x="22.6" y="171">121kOhm</text>
<text x="54.4" y="168.5">SS</text>
<text x="54.4" y="173.6">GND</text>
<text x="54.4" y="171.1">EN</text>
<text x="64" y="173.6">PGND1</text>
<text x="64" y="171.1">PGND2</text>
<text x="64.1" y="168.5">VREG5</text>
<text x="88.7" y="171.1">100kOhm</text>
<text x="90.1" y="173.8">C8</text>
<text x="22.3" y="178.8">R11</text>
<text x="38" y="176.3">C5</text>
<text x="38.7" y="178.7">3300pF</text>
<text x="62.9" y="175.8" transform="rotate(-90 62.9 175.8)">PWPD</text>
<text x="90.7" y="176.2">1.00uF</text>
<text x="136.1" y="179">5V_GND1</text>
<text x="22.6" y="181.1">22.1kOhm</text>
<text x="18.2" y="190.7">GND</text>
<text x="32.2" y="190.7">GND</text>
<text x="43.6" y="190.7">GND</text>
<text x="84.3" y="190.7">GND</text>
<text x="107.1" y="190.7">GND</text>
<text x="132.5" y="192">GND</text>
</g>
<g font-size="1.8">
<text x="53.3" y="29.2">VIN_FILT</text>
<text x="72.4" y="29.2">VIN_FUSED</text>
</g>
<g font-size="1.8" fill="#840084">
<text x="63.4" y="24.7">XXX V</text>
<text x="64.7" y="27">3 A</text>
<text x="145.7" y="39.9">X5R</text>
<text x="145.7" y="37.6">10V</text>
<text x="157.1" y="39.9">X5R</text>
<text x="157.2" y="37.6">10V</text>
<text x="169.1" y="40.3">X7R</text>
<text x="169.2" y="37.8">50V</text>
<text x="199.6" y="55.5">50V</text>
<text x="207.2" y="55.5">X7R</text>
<text x="235.2" y="59.4">50V</text>
<text x="246" y="59">X5R</text>
<text x="246.1" y="56.7">10V</text>
<text x="256.2" y="59">X5R</text>
<text x="256.2" y="56.7">10V</text>
<text x="235.1" y="61.9">NPO</text>
<text x="212.3" y="69.5">50V</text>
<text x="160.2" y="74.6">X7R</text>
<text x="160.3" y="72.1">50V</text>
<text x="212.3" y="72.1">X7R</text>
<text x="144.5" y="101.1">10V</text>
<text x="155.9" y="101.1">10V</text>
<text x="167.9" y="101.3">50V</text>
<text x="144.4" y="103.4">X5R</text>
<text x="155.9" y="103.4">X5R</text>
<text x="167.8" y="103.8">X7R</text>
<text x="198.4" y="119">50V</text>
<text x="205.9" y="119">X7R</text>
<text x="233.8" y="125.4">NPO</text>
<text x="233.9" y="122.9">50V</text>
<text x="244.8" y="122.5">X5R</text>
<text x="244.8" y="120.2">10V</text>
<text x="254.9" y="122.5">X5R</text>
<text x="255" y="120.2">10V</text>
<text x="159" y="135.6">50V</text>
<text x="211" y="135.6">X7R</text>
<text x="211.1" y="133">50V</text>
<text x="159" y="138.1">X7R</text>
<text x="23.8" y="149.2">X5R</text>
<text x="23.8" y="146.9">10V</text>
<text x="35.2" y="149.2">X5R</text>
<text x="35.3" y="146.9">10V</text>
<text x="47.2" y="149.5">X7R</text>
<text x="47.2" y="147">50V</text>
<text x="77.7" y="164.8">50V</text>
<text x="85.3" y="164.8">X7R</text>
<text x="124.2" y="165.9">10V</text>
<text x="134.3" y="165.9">10V</text>
<text x="113.2" y="171.1">NPO</text>
<text x="113.3" y="168.6">50V</text>
<text x="124.1" y="168.2">X5R</text>
<text x="134.3" y="168.2">X5R</text>
<text x="90.4" y="178.7">50V</text>
<text x="38.3" y="183.8">X7R</text>
<text x="38.4" y="181.3">50V</text>
<text x="90.4" y="181.3">X7R</text>
</g>
<g font-size="1.8" fill="#848400">
<text x="16.4" y="30.1">V+IN_UFILT</text>
<text x="14.4" y="42.8">V-IN_UFILT</text>
</g>
</svg>
